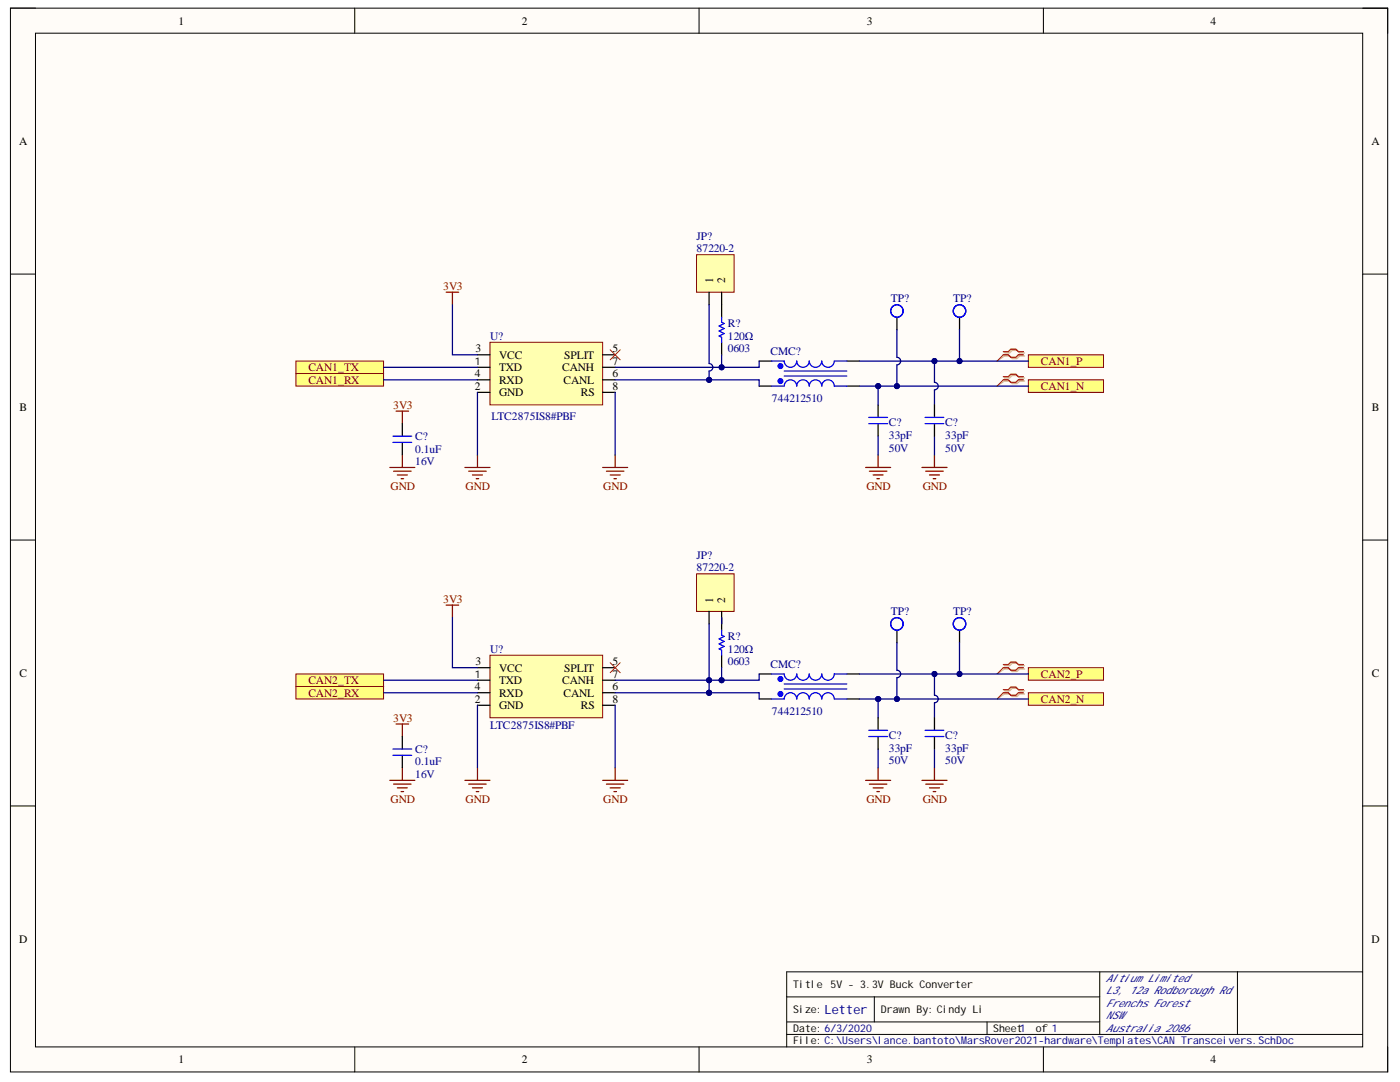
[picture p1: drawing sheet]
<svg xmlns="http://www.w3.org/2000/svg" width="279mm" height="216mm" viewBox="0 0 279 216" stroke-linecap="round" stroke-linejoin="round" font-family="sans-serif">
<path d="M2.1 1.6h274.8v212.3h-274.8z" fill-rule="evenodd" fill="#fffcf8"/>
<path d="M2.1 1.6h274.8v212.3h-274.8z" fill="none" stroke="#000" stroke-width=".2"/>
<path d="M7.1 6.6h264.9v202.3h-264.9z" fill-rule="evenodd" fill="#fffcf8"/>
<g fill="none" stroke="#000" stroke-width=".2">
<path d="M2.1 1.6h5M7.1 6.6h264.9v202.3h-264.9zM70.8 1.6v5M139.5 1.6v5M208.2 1.6v5M272 1.6h4.9v5M2.1 54.7h5M272 54.7h4.9M2.1 107.8h5M272 107.8h4.9M2.1 160.8h5M272 160.8h4.9"/>
<path d="M157 198.9h62.5M174.5 198.9v5M219.5 193.9v12.5M247 193.9v12.5M272 193.9h-115v15M70.8 208.9v5M139.5 208.9v5M157 206.4h115M157 203.9h62.5M197 203.9v2.5M208.2 208.9v5M276.9 208.9v5"/>
</g>
<path d="M97.8 68.3h22.5v12.5h-22.5z" fill-rule="evenodd" fill="#ffffb0"/>
<path d="M97.8 68.3h22.5v12.5h-22.5z" fill="none" stroke="#800000" stroke-width=".2"/>
<path d="M95.3 73.3h2.5M95.3 78.3h2.5M95.3 70.8h2.5M95.3 75.8h2.5M120.3 73.3h2.5M120.3 78.3h2.5M120.3 70.8h2.5M120.3 75.8h2.5" fill="none" stroke="#000" stroke-width=".25"/>
<path d="M89 58.3h2.5M90.3 58.3v2.5M92.8 93.3h5M93.5 94h3.5M94.3 94.8h2M95 95.5h.5M95.3 90.8v2.5" fill="none" stroke="#800000" stroke-width=".25"/>
<path d="M59.1 72h17.4v2.5h-17.4z" fill-rule="evenodd" fill="#ffff80"/>
<path d="M59.1 72h17.4v2.5h-17.4z" fill="none" stroke="#800000" stroke-width=".2"/>
<path d="M59.1 74.5h17.4v2.5h-17.4z" fill-rule="evenodd" fill="#ffff80"/>
<path d="M59.1 74.5h17.4v2.5h-17.4z" fill="none" stroke="#800000" stroke-width=".2"/>
<path d="M121.8 69.8l2 2M123.8 69.8l-2 2" fill="none" stroke="#f00" stroke-width=".2"/>
<path d="M120.3 93.3h5M121 94h3.5M121.8 94.8h2M122.5 95.5h.5M122.8 90.8v2.5" fill="none" stroke="#800000" stroke-width=".25"/>
<path d="M151.5 77h2.5M151.5 72h2.5M169 77h2.5M169 72h2.5" fill="none" stroke="#000" stroke-width=".25"/>
<path d="M154 77h2.5a1.25 1.25 0 0 1 1.3-1.2 1.25 1.25 0 0 1 1.2 1.2 1.25 1.25 0 0 1 1.3-1.2 1.25 1.25 0 0 1 1.2 1.2 1.25 1.25 0 0 1 1.3-1.2 1.25 1.25 0 0 1 1.2 1.2 1.25 1.25 0 0 1 1.3-1.2 1.25 1.25 0 0 1 1.2 1.2h2.5M156.5 72a1.25 1.25 0 0 0 1.3 1.3 1.25 1.25 0 0 0 1.2-1.3 1.25 1.25 0 0 0 1.3 1.3 1.25 1.25 0 0 0 1.2-1.3 1.25 1.25 0 0 0 1.3 1.3 1.25 1.25 0 0 0 1.2-1.3 1.25 1.25 0 0 0 1.3 1.3 1.25 1.25 0 0 0 1.2-1.3M156.5 75h12.5M156.5 74h12.5" fill="none" stroke="#00f" stroke-width=".25"/>
<circle cx="155.8" cy="76" r=".5" fill="#00f"/>
<circle cx="155.8" cy="76" r=".5" fill="none" stroke="#00f" stroke-width=".2"/>
<circle cx="155.8" cy="73" r=".5" fill="#00f"/>
<circle cx="155.8" cy="73" r=".5" fill="none" stroke="#00f" stroke-width=".2"/>
<path d="M154 72h2.5M166.5 72h2.5" fill="none" stroke="#00f" stroke-width=".25"/>
<path d="M139 50.8h7.5v7.5h-7.5z" fill-rule="evenodd" fill="#ffffb0"/>
<path d="M139 50.8h7.5v7.5h-7.5z" fill="none" stroke="#800000" stroke-width=".2"/>
<path d="M141.5 58.3v2.5M144 58.3v2.5M179 63.3v2.5M191.5 63.3v2.5" fill="none" stroke="#000" stroke-width=".25"/>
<g fill="none" stroke="#00f" stroke-width=".25">
<circle cx="179" cy="62.1" r="1.25"/>
<circle cx="191.5" cy="62.1" r="1.25"/>
</g>
<path d="M205.2 70.8h15v2.5h-15z" fill-rule="evenodd" fill="#ffff80"/>
<path d="M205.2 70.8h15v2.5h-15z" fill="none" stroke="#800000" stroke-width=".2"/>
<path d="M205.2 75.8h15v2.5h-15z" fill-rule="evenodd" fill="#ffff80"/>
<path d="M205.2 75.8h15v2.5h-15z" fill="none" stroke="#800000" stroke-width=".2"/>
<g fill="none" stroke="#800000" stroke-width=".25">
<path d="M77.8 93.3h5M78.5 94h3.5M79 82h2.5M79.3 94.8h2M80 95.5h.5M80.3 82v2.5M80.3 90.8v2.5M172.8 93.3h5M173.5 94h3.5M174.3 94.8h2M175 95.5h.5M175.2 90.8v2.5"/>
<path d="M184 93.3h5M184.7 94h3.5M185.5 94.8h2M186.2 95.5h.5M186.5 90.8v2.5"/>
</g>
<path d="M200.5 70.4h1l.5-.5h1l.5 .5h1M200.5 71h1l.5 .5h1l.5-.5h1M200.5 75.4h1l.5-.5h1l.5 .5h1M200.5 76h1l.5 .5h1l.5-.5h1" fill="none" stroke="#d0a19e" stroke-width=".25"/>
<path d="M200.5 71l-1.5 1.1M200.5 76l-1.5 1" fill="none" stroke="#d0a19e" stroke-width=".2"/>
<path d="M200.2 70.2h1l.5-.5h1l.5 .5h1M200.2 70.8h1l.5 .5h1l.5-.5h1M200.2 75.2h1l.5-.5h1l.5 .5h1M200.2 75.8h1l.5 .5h1l.5-.5h1" fill="none" stroke="#f00" stroke-width=".25"/>
<path d="M200.2 70.8l-1.2 1.3M200.2 75.8l-1.2 1.2" fill="none" stroke="#f00" stroke-width=".2"/>
<path d="M80.3 84.5v2.5M80.3 88.3v2.5" fill="none" stroke="#000" stroke-width=".25"/>
<path d="M78.4 87h3.8M78.4 88.3h3.8" fill="none" stroke="#00f" stroke-width=".25"/>
<path d="M97.8 130.7h22.5v12.5h-22.5z" fill-rule="evenodd" fill="#ffffb0"/>
<path d="M97.8 130.7h22.5v12.5h-22.5z" fill="none" stroke="#800000" stroke-width=".2"/>
<path d="M95.3 135.7h2.5M95.3 133.2h2.5M95.3 138.2h2.5M120.3 135.7h2.5M120.3 133.2h2.5M120.3 138.2h2.5M95.3 140.7h2.5M120.3 140.7h2.5" fill="none" stroke="#000" stroke-width=".25"/>
<path d="M89 120.7h2.5M90.3 120.7v2.5M92.8 155.7h5M93.5 156.5h3.5M94.3 157.2h2M95 158h.5M95.3 153.2v2.5" fill="none" stroke="#800000" stroke-width=".25"/>
<path d="M59.1 134.5h17.4v2.5h-17.4z" fill-rule="evenodd" fill="#ffff80"/>
<path d="M59.1 134.5h17.4v2.5h-17.4z" fill="none" stroke="#800000" stroke-width=".2"/>
<path d="M59.1 137h17.4v2.5h-17.4z" fill-rule="evenodd" fill="#ffff80"/>
<path d="M59.1 137h17.4v2.5h-17.4z" fill="none" stroke="#800000" stroke-width=".2"/>
<path d="M121.8 132.2l2 2M123.8 132.2l-2 2" fill="none" stroke="#f00" stroke-width=".2"/>
<path d="M120.3 155.7h5M121 156.5h3.5M121.8 157.2h2M122.5 158h.5M122.8 153.2v2.5" fill="none" stroke="#800000" stroke-width=".25"/>
<path d="M139 114.5h7.5v7.5h-7.5z" fill-rule="evenodd" fill="#ffffb0"/>
<path d="M139 114.5h7.5v7.5h-7.5z" fill="none" stroke="#800000" stroke-width=".2"/>
<path d="M141.5 122v2.5M144 122v2.5M179 125.7v2.5M191.5 125.7v2.5" fill="none" stroke="#000" stroke-width=".25"/>
<g fill="none" stroke="#00f" stroke-width=".25">
<circle cx="179" cy="124.5" r="1.25"/>
<circle cx="191.5" cy="124.5" r="1.25"/>
</g>
<path d="M205.2 133.2h15v2.5h-15z" fill-rule="evenodd" fill="#ffff80"/>
<path d="M205.2 133.2h15v2.5h-15z" fill="none" stroke="#800000" stroke-width=".2"/>
<path d="M205.2 138.2h15v2.5h-15z" fill-rule="evenodd" fill="#ffff80"/>
<path d="M205.2 138.2h15v2.5h-15z" fill="none" stroke="#800000" stroke-width=".2"/>
<g fill="none" stroke="#800000" stroke-width=".25">
<path d="M77.8 155.7h5M78.5 156.5h3.5M79 144.5h2.5M79.3 157.2h2M80 158h.5M80.3 144.5v2.5M80.3 153.2v2.5M172.8 155.7h5M173.5 156.5h3.5M174.3 157.2h2M175 158h.5M175.2 153.2v2.5"/>
<path d="M184 155.7h5M184.7 156.5h3.5M185.5 157.2h2M186.2 158h.5M186.5 153.2v2.5"/>
</g>
<path d="M200.5 132.9h1l.5-.5h1l.5 .5h1M200.5 133.5h1l.5 .5h1l.5-.5h1M200.5 137.9h1l.5-.5h1l.5 .5h1M200.5 138.5h1l.5 .5h1l.5-.5h1" fill="none" stroke="#d0a19e" stroke-width=".25"/>
<path d="M200.5 133.5l-1.5 1M200.5 138.5l-1.5 1" fill="none" stroke="#d0a19e" stroke-width=".2"/>
<path d="M200.2 132.6h1l.5-.5h1l.5 .5h1M200.2 133.2h1l.5 .5h1l.5-.5h1M200.2 137.6h1l.5-.5h1l.5 .5h1M200.2 138.2h1l.5 .5h1l.5-.5h1" fill="none" stroke="#f00" stroke-width=".25"/>
<path d="M200.2 133.2l-1.2 1.3M200.2 138.2l-1.2 1.3" fill="none" stroke="#f00" stroke-width=".2"/>
<path d="M144 60.8v2.5M144 68.3v2.5M144 123.2v2.5M144 130.7v2.5M151.5 139.5h2.5M151.5 134.5h2.5M169 139.5h2.5M169 134.5h2.5M80.3 147v2.5M80.3 150.7v2.5" fill="none" stroke="#000" stroke-width=".25"/>
<path d="M144 63.3v1l.5 .3-1 .5 1 .5-1 .5 1 .5-1 .5 .5 .2v1M144 125.7v1l.5 .3-1 .5 1 .5-1 .5 1 .5-1 .5 .5 .2v1M154 139.5h2.5a1.25 1.25 0 0 1 1.3-1.3 1.25 1.25 0 0 1 1.2 1.3 1.25 1.25 0 0 1 1.3-1.3 1.25 1.25 0 0 1 1.2 1.3 1.25 1.25 0 0 1 1.3-1.3 1.25 1.25 0 0 1 1.2 1.3 1.25 1.25 0 0 1 1.3-1.3 1.25 1.25 0 0 1 1.2 1.3h2.5M156.5 134.5a1.25 1.25 0 0 0 1.3 1.2 1.25 1.25 0 0 0 1.2-1.2 1.25 1.25 0 0 0 1.3 1.2 1.25 1.25 0 0 0 1.2-1.2 1.25 1.25 0 0 0 1.3 1.2 1.25 1.25 0 0 0 1.2-1.2 1.25 1.25 0 0 0 1.3 1.2 1.25 1.25 0 0 0 1.2-1.2M156.5 137.5h12.5M156.5 136.5h12.5M78.4 149.5h3.8M78.4 150.7h3.8" fill="none" stroke="#00f" stroke-width=".25"/>
<circle cx="155.8" cy="138.5" r=".5" fill="#00f"/>
<circle cx="155.8" cy="138.5" r=".5" fill="none" stroke="#00f" stroke-width=".2"/>
<circle cx="155.8" cy="135.5" r=".5" fill="#00f"/>
<circle cx="155.8" cy="135.5" r=".5" fill="none" stroke="#00f" stroke-width=".2"/>
<path d="M173.4 84.5h3.7M173.4 83.3h3.7M154 134.5h2.5M166.5 134.5h2.5" fill="none" stroke="#00f" stroke-width=".25"/>
<path d="M175.2 80.8v2.5M175.2 84.5v2.5" fill="none" stroke="#000" stroke-width=".25"/>
<path d="M191.5 128.2v6.3" fill="none" stroke="#000080" stroke-width=".25"/>
<circle cx="191.5" cy="134.5" r=".5" fill="#000080"/>
<circle cx="191.5" cy="134.5" r=".5" fill="none" stroke="#000080" stroke-width=".2"/>
<path d="M76.5 75.8h18.8M76.5 73.3h18.8M90.3 60.8v10h5M76.5 138.2h18.8M76.5 135.7h18.8M90.3 123.2v10h5M122.8 138.2h18.7" fill="none" stroke="#000080" stroke-width=".25"/>
<circle cx="141.5" cy="138.2" r=".5" fill="#000080"/>
<circle cx="141.5" cy="138.2" r=".5" fill="none" stroke="#000080" stroke-width=".2"/>
<path d="M151.5 134.5v1.2h-28.7" fill="none" stroke="#000080" stroke-width=".25"/>
<circle cx="141.5" cy="135.7" r=".5" fill="#000080"/>
<circle cx="141.5" cy="135.7" r=".5" fill="none" stroke="#000080" stroke-width=".2"/>
<circle cx="144" cy="135.7" r=".5" fill="#000080"/>
<circle cx="144" cy="135.7" r=".5" fill="none" stroke="#000080" stroke-width=".2"/>
<path d="M122.8 75.8h18.7" fill="none" stroke="#000080" stroke-width=".25"/>
<circle cx="141.5" cy="75.8" r=".5" fill="#000080"/>
<circle cx="141.5" cy="75.8" r=".5" fill="none" stroke="#000080" stroke-width=".2"/>
<path d="M122.8 73.3h21.2" fill="none" stroke="#000080" stroke-width=".25"/>
<circle cx="144" cy="73.3" r=".5" fill="#000080"/>
<circle cx="144" cy="73.3" r=".5" fill="none" stroke="#000080" stroke-width=".2"/>
<path d="M141.5 138.2h10v1.3" fill="none" stroke="#000080" stroke-width=".25"/>
<circle cx="141.5" cy="138.2" r=".5" fill="#000080"/>
<circle cx="141.5" cy="138.2" r=".5" fill="none" stroke="#000080" stroke-width=".2"/>
<path d="M141.5 60.8v11.7a.75 .75 0 0 1 .8 .8 .75 .75 0 0 1-.8 .7v1.8h10v1.2" fill="none" stroke="#000080" stroke-width=".25"/>
<circle cx="141.5" cy="75.8" r=".5" fill="#000080"/>
<circle cx="141.5" cy="75.8" r=".5" fill="none" stroke="#000080" stroke-width=".2"/>
<path d="M144 70.8v2.5h7.5v-1.3" fill="none" stroke="#000080" stroke-width=".25"/>
<circle cx="144" cy="73.3" r=".5" fill="#000080"/>
<circle cx="144" cy="73.3" r=".5" fill="none" stroke="#000080" stroke-width=".2"/>
<path d="M171.5 139.5h33.7" fill="none" stroke="#000080" stroke-width=".25"/>
<circle cx="175.2" cy="139.5" r=".5" fill="#000080"/>
<circle cx="175.2" cy="139.5" r=".5" fill="none" stroke="#000080" stroke-width=".2"/>
<circle cx="179" cy="139.5" r=".5" fill="#000080"/>
<circle cx="179" cy="139.5" r=".5" fill="none" stroke="#000080" stroke-width=".2"/>
<path d="M171.5 134.5h33.7" fill="none" stroke="#000080" stroke-width=".25"/>
<circle cx="186.5" cy="134.5" r=".5" fill="#000080"/>
<circle cx="186.5" cy="134.5" r=".5" fill="none" stroke="#000080" stroke-width=".2"/>
<circle cx="191.5" cy="134.5" r=".5" fill="#000080"/>
<circle cx="191.5" cy="134.5" r=".5" fill="none" stroke="#000080" stroke-width=".2"/>
<path d="M171.5 77h33.7" fill="none" stroke="#000080" stroke-width=".25"/>
<circle cx="175.3" cy="77" r=".5" fill="#000080"/>
<circle cx="175.3" cy="77" r=".5" fill="none" stroke="#000080" stroke-width=".2"/>
<circle cx="179" cy="77" r=".5" fill="#000080"/>
<circle cx="179" cy="77" r=".5" fill="none" stroke="#000080" stroke-width=".2"/>
<path d="M171.5 72.1h33.7" fill="none" stroke="#000080" stroke-width=".25"/>
<circle cx="186.5" cy="72" r=".5" fill="#000080"/>
<circle cx="186.5" cy="72" r=".5" fill="none" stroke="#000080" stroke-width=".2"/>
<circle cx="191.5" cy="72" r=".5" fill="#000080"/>
<circle cx="191.5" cy="72" r=".5" fill="none" stroke="#000080" stroke-width=".2"/>
<path d="M95.3 78.3v12.5M122.8 78.3v12.5M141.5 124.5v13.7M95.3 140.7v12.5M122.8 140.7v12.5" fill="none" stroke="#000080" stroke-width=".25"/>
<circle cx="141.5" cy="138.2" r=".5" fill="#000080"/>
<circle cx="141.5" cy="138.2" r=".5" fill="none" stroke="#000080" stroke-width=".2"/>
<circle cx="141.5" cy="135.7" r=".5" fill="#000080"/>
<circle cx="141.5" cy="135.7" r=".5" fill="none" stroke="#000080" stroke-width=".2"/>
<path d="M144 133.2v2.5" fill="none" stroke="#000080" stroke-width=".25"/>
<circle cx="144" cy="135.7" r=".5" fill="#000080"/>
<circle cx="144" cy="135.7" r=".5" fill="none" stroke="#000080" stroke-width=".2"/>
<path d="M144 123.2v1.3M175.2 139.5v3.7M175.2 149.5v3.7" fill="none" stroke="#000080" stroke-width=".25"/>
<circle cx="175.2" cy="139.5" r=".5" fill="#000080"/>
<circle cx="175.2" cy="139.5" r=".5" fill="none" stroke="#000080" stroke-width=".2"/>
<path d="M175.2 77v3.8M175.2 87v3.8" fill="none" stroke="#000080" stroke-width=".25"/>
<circle cx="175.3" cy="77" r=".5" fill="#000080"/>
<circle cx="175.3" cy="77" r=".5" fill="none" stroke="#000080" stroke-width=".2"/>
<path d="M179 128.2v5.5a.75 .75 0 0 1 .7 .8 .75 .75 0 0 1-.7 .7v4.3" fill="none" stroke="#000080" stroke-width=".25"/>
<circle cx="179" cy="139.5" r=".5" fill="#000080"/>
<circle cx="179" cy="139.5" r=".5" fill="none" stroke="#000080" stroke-width=".2"/>
<path d="M179 65.8v5.5a.75 .75 0 0 1 .7 .8 .75 .75 0 0 1-.7 .7v4.2" fill="none" stroke="#000080" stroke-width=".25"/>
<circle cx="179" cy="77" r=".5" fill="#000080"/>
<circle cx="179" cy="77" r=".5" fill="none" stroke="#000080" stroke-width=".2"/>
<path d="M186.5 134.5v4.2a.75 .75 0 0 1 .7 .8 .75 .75 0 0 1-.7 .7v3M186.5 149.5v3.7" fill="none" stroke="#000080" stroke-width=".25"/>
<circle cx="186.5" cy="134.5" r=".5" fill="#000080"/>
<circle cx="186.5" cy="134.5" r=".5" fill="none" stroke="#000080" stroke-width=".2"/>
<path d="M186.5 72.1v4.2a.74 .74 0 0 1 .7 .7 .74 .74 0 0 1-.7 .8v3M186.5 87v3.8" fill="none" stroke="#000080" stroke-width=".25"/>
<circle cx="186.5" cy="72" r=".5" fill="#000080"/>
<circle cx="186.5" cy="72" r=".5" fill="none" stroke="#000080" stroke-width=".2"/>
<path d="M191.5 65.8v6.3" fill="none" stroke="#000080" stroke-width=".25"/>
<circle cx="191.5" cy="72" r=".5" fill="#000080"/>
<circle cx="191.5" cy="72" r=".5" fill="none" stroke="#000080" stroke-width=".2"/>
<path d="M186.5 80.8v2.5M186.5 84.5v2.5M175.2 143.2v2.5M175.2 147v2.5M186.5 143.2v2.5M186.5 147v2.5" fill="none" stroke="#000" stroke-width=".25"/>
<path d="M184.6 84.5h3.8M184.6 83.3h3.8M173.4 147h3.7M173.4 145.7h3.7M184.6 147h3.8M184.6 145.7h3.8" fill="none" stroke="#00f" stroke-width=".25"/>
<text font-size="2.5" fill="#000080" x="164.5" y="202.2">Letter</text>
<g font-size="2.3">
<text x="35.6" y="4.9">1</text>
<text x="104.2" y="4.9">2</text>
<text x="173" y="4.9">3</text>
<text x="241.6" y="4.9">4</text>
<text x="3.8" y="28.9">A</text>
<text x="273.7" y="28.9">A</text>
<text x="142.3" y="56.5" transform="rotate(-90 142.3 56.5)">1</text>
<text x="144.8" y="56.5" transform="rotate(-90 144.8 56.5)">2</text>
<text x="94.9" y="70.3">3</text>
<text x="99.6" y="71.6">VCC</text>
<text x="112.6" y="71.6">SPLIT</text>
<text x="122.3" y="70.3">5</text>
<text x="94.8" y="77.8">2</text>
<text x="94.8" y="75.3">4</text>
<text x="99.6" y="74">TXD</text>
<text x="99.6" y="76.6">RXD</text>
<text x="112.2" y="74">CANH</text>
<text x="112.5" y="76.6">CANL</text>
<text x="122.3" y="75.3">6</text>
<text x="122.3" y="72.9">7</text>
<text x="122.3" y="77.8">8</text>
<text x="3.9" y="82">B</text>
<text x="99.6" y="79.1">GND</text>
<text x="115.9" y="79.1">RS</text>
<text x="273.8" y="82">B</text>
<text x="142.3" y="120.3" transform="rotate(-90 142.3 120.3)">1</text>
<text x="144.8" y="120.3" transform="rotate(-90 144.8 120.3)">2</text>
<text x="3.9" y="135.1">C</text>
<text x="94.8" y="137.8">4</text>
<text x="94.9" y="132.8">3</text>
<text x="99.6" y="136.5">TXD</text>
<text x="99.6" y="134">VCC</text>
<text x="112.2" y="136.5">CANH</text>
<text x="112.6" y="134">SPLIT</text>
<text x="122.3" y="132.8">5</text>
<text x="122.3" y="137.8">6</text>
<text x="122.3" y="135.2">7</text>
<text x="273.8" y="135.1">C</text>
<text x="94.8" y="140.3">2</text>
<text x="99.6" y="141.5">GND</text>
<text x="99.6" y="139">RXD</text>
<text x="112.5" y="139">CANL</text>
<text x="115.9" y="141.5">RS</text>
<text x="122.3" y="140.3">8</text>
<text x="3.8" y="188.1">D</text>
<text x="273.7" y="188.1">D</text>
<text x="35.6" y="212.2">1</text>
<text x="104.2" y="212.2">2</text>
<text x="173" y="212.2">3</text>
<text x="241.6" y="212.2">4</text>
</g>
<g font-size="2.3" fill="#000080">
<text x="139" y="47.8">JP?</text>
<text x="139" y="50.4">87220-2</text>
<text x="145.3" y="65.3">R?</text>
<text x="177.8" y="60.3">TP?</text>
<text x="190.2" y="60.3">TP?</text>
<text x="97.8" y="67.9">U?</text>
<text x="145.3" y="70.3">0603</text>
<text x="145.3" y="67.9">120Ω</text>
<text x="153.8" y="70.8">CMC?</text>
<text x="98.1" y="83.8">LTC2875IS8#PBF</text>
<text x="154.1" y="80.3">744212510</text>
<text x="82.9" y="87.8">C?</text>
<text x="177.4" y="87.6">33pF</text>
<text x="177.4" y="85">C?</text>
<text x="188.6" y="87.6">33pF</text>
<text x="188.6" y="85">C?</text>
<text x="82.9" y="92.8">16V</text>
<text x="82.9" y="90.3">0.1uF</text>
<text x="177.4" y="90.1">50V</text>
<text x="188.6" y="90.1">50V</text>
<text x="139" y="111.6">JP?</text>
<text x="139" y="114">87220-2</text>
<text x="177.8" y="122.8">TP?</text>
<text x="190.2" y="122.8">TP?</text>
<text x="97.8" y="130.2">U?</text>
<text x="145.3" y="130.2">120Ω</text>
<text x="145.3" y="127.8">R?</text>
<text x="145.3" y="132.8">0603</text>
<text x="153.8" y="133.3">CMC?</text>
<text x="154.1" y="142.7">744212510</text>
<text x="97.8" y="145.5">LTC2875IS8#PBF</text>
<text x="177.4" y="147.5">C?</text>
<text x="188.6" y="147.5">C?</text>
<text x="82.9" y="155.2">16V</text>
<text x="82.9" y="152.7">0.1uF</text>
<text x="82.9" y="150.3">C?</text>
<text x="177.4" y="150">33pF</text>
<text x="177.4" y="152.5">50V</text>
<text x="188.6" y="150">33pF</text>
<text x="188.6" y="152.5">50V</text>
</g>
<g font-size="2.3" fill="#800000">
<text x="88.4" y="57.8">3V3</text>
<text x="61.6" y="74">CAN1_TX</text>
<text x="61.6" y="76.6">CAN1_RX</text>
<text x="207.7" y="72.9">CAN1_P</text>
<text x="207.7" y="77.8">CAN1_N</text>
<text x="78.5" y="81.6">3V3</text>
<text x="78" y="97.8">GND</text>
<text x="92.9" y="97.8">GND</text>
<text x="120.4" y="97.8">GND</text>
<text x="172.9" y="97.8">GND</text>
<text x="184.2" y="97.8">GND</text>
<text x="88.4" y="120.3">3V3</text>
<text x="61.6" y="136.5">CAN2_TX</text>
<text x="207.7" y="135.2">CAN2_P</text>
<text x="61.6" y="139">CAN2_RX</text>
<text x="207.7" y="140.3">CAN2_N</text>
<text x="78.5" y="144">3V3</text>
<text x="78" y="160.2">GND</text>
<text x="92.9" y="160.2">GND</text>
<text x="120.4" y="160.2">GND</text>
<text x="172.9" y="160.2">GND</text>
<text x="184.2" y="160.2">GND</text>
</g>
<g font-size="2.1">
<text x="94.8" y="72.8">1</text>
<text x="94.8" y="135.2">1</text>
<text x="158.3" y="197.2">Title 5V - 3.3V Buck Converter</text>
<text x="158.3" y="202.2">Size:</text>
<text x="175.8" y="202.2">Draw By: Cindy Li</text>
<text x="180.5" y="202.2">n</text>
<text x="158.3" y="205.9">Date:6/3/2020</text>
<text x="158.3" y="208.4">File:C:\Users\lance.bantoto\M</text>
<text x="198.2" y="205.9">Sheet1</text>
<text x="206.7" y="205.9">of 1</text>
</g>
<g font-size="2.1" fill="#000080">
<text x="220.7" y="195.9">AltiumLimted</text>
<text x="232.5" y="195.9">i</text>
<text x="220.7" y="198.3">L3, 12a Rodborough Rd</text>
<text x="220.7" y="200.9">Frenchs Forest</text>
<text x="220.7" y="203.3">NSW</text>
<text x="193" y="208.4">arsRover2021-hardw</text>
<text x="214.4" y="208.4">are\Temlates\CAN Transceivers.SchDoc</text>
<text x="220.7" y="205.9">Australia 2086</text>
<text x="222.7" y="208.4">p</text>
</g>
</svg>
